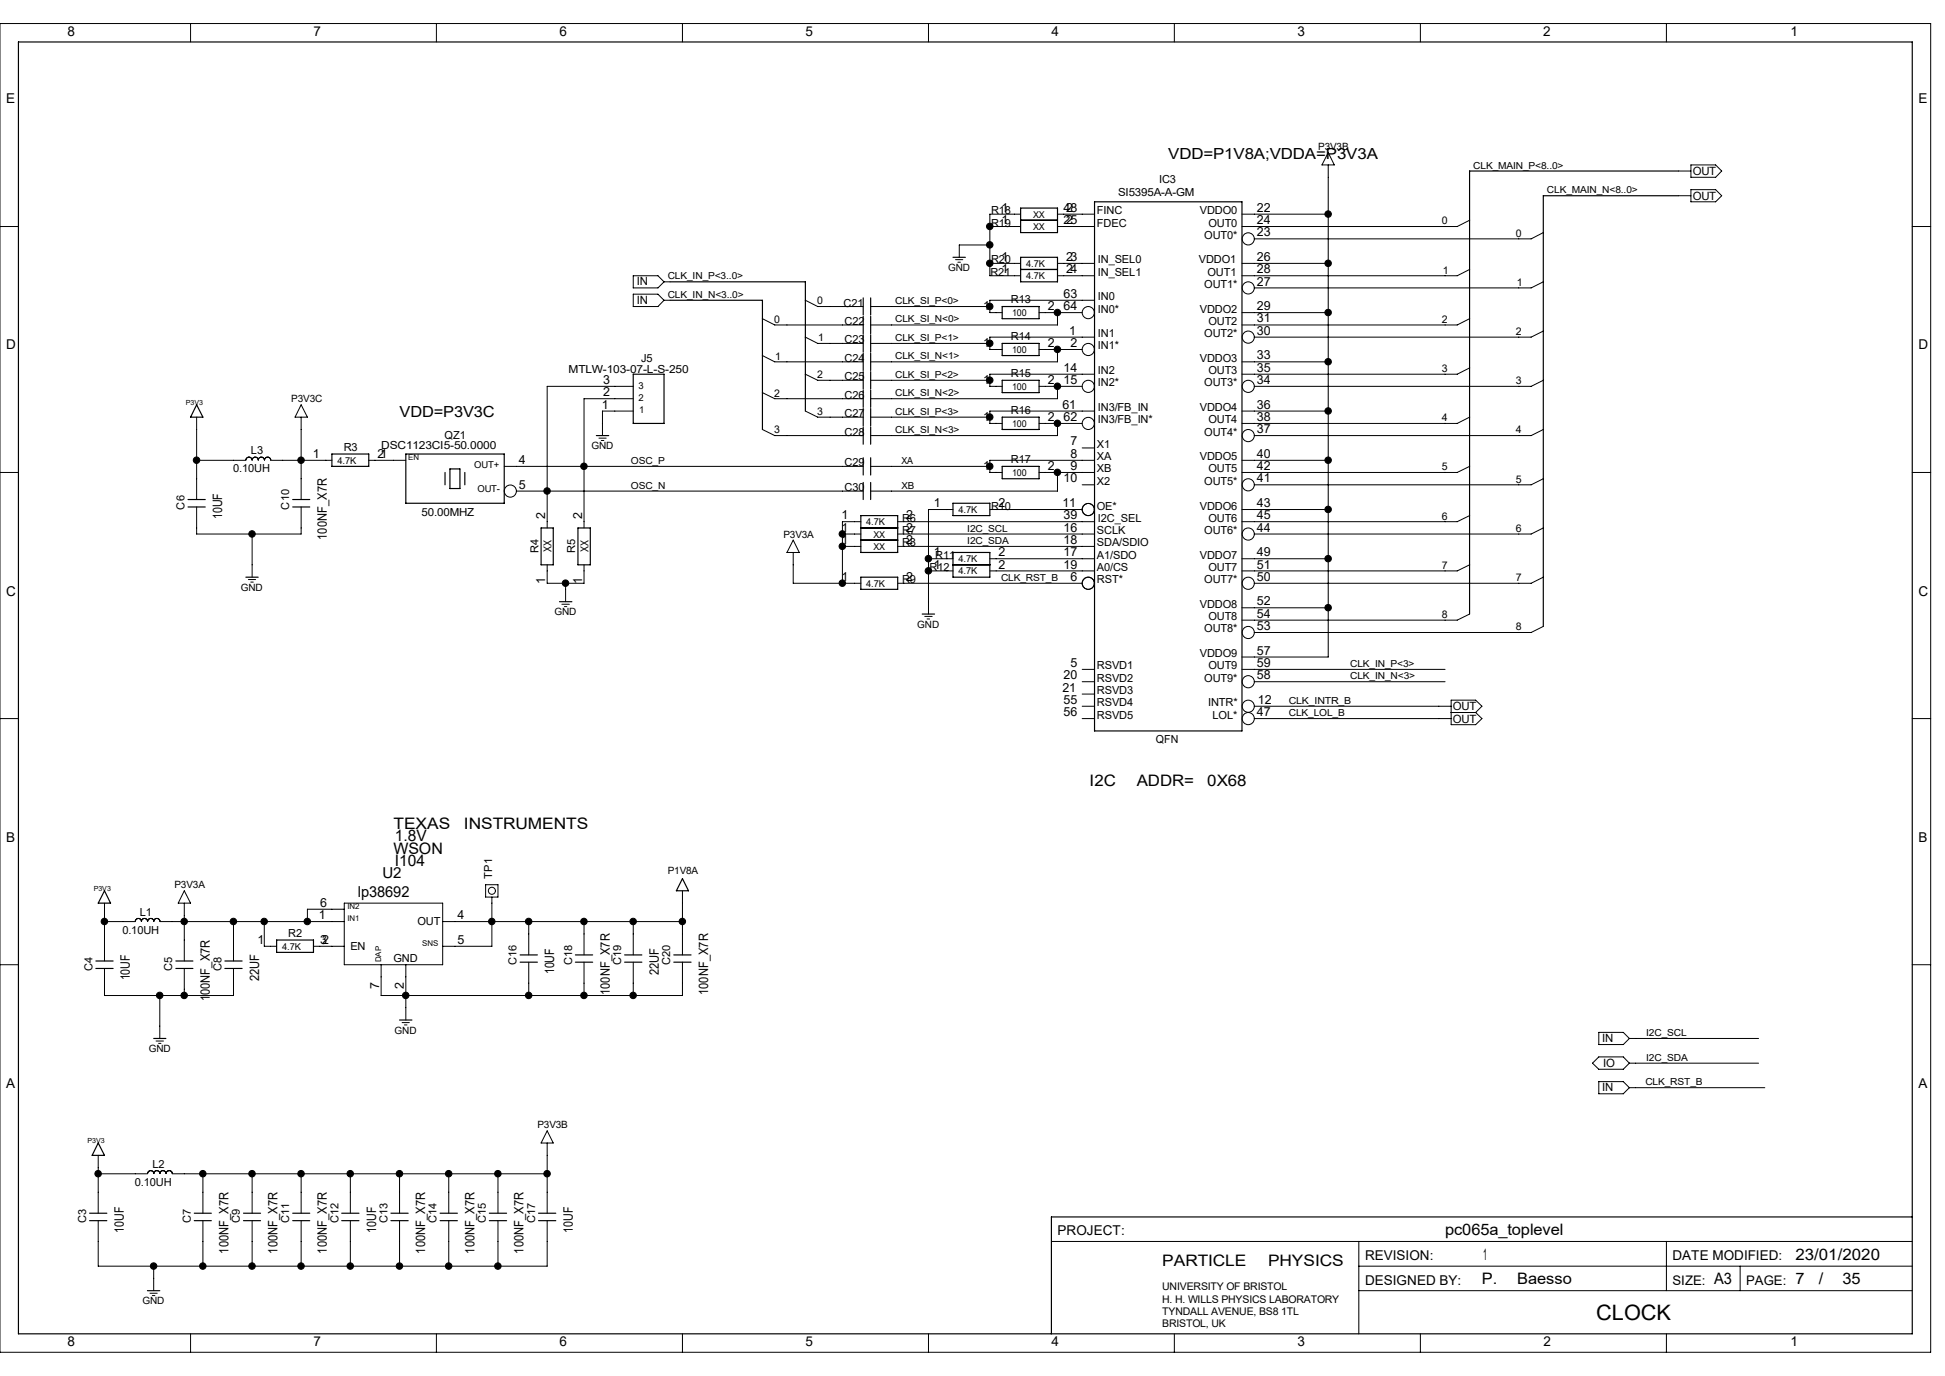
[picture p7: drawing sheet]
<svg xmlns="http://www.w3.org/2000/svg" width="420mm" height="297mm" viewBox="0 0 420 297" stroke-linecap="round" stroke-linejoin="round" font-family="sans-serif">
<g fill="none" stroke="#000" stroke-width=".22">
<path d="M0 5.1h416.9v286.8h-416.9zM41.1 5.1v4M94.2 5.1v4M147.4 5.1v4M200.5 5.1v4M253.6 5.1v4M306.7 5.1v4M359.8 5.1v4M286.8 35.6v106.2h-18.6M286.8 32.9l1.3 2.7h-2.6zM362.5 36.9h2.6M365.1 35.6h5.4l1.3 1.3-1.3 1.4h-5.4z"/>
<path d="M0 48.9h4M136.7 59.5h5.4l1.3 1.3-1.3 1.3h-5.4zM206.3 56h1.6M206.8 56.6h.6M213.7 48.9h6.7M213.7 56.9h6.7M213.7 52.9h-6.6v2.6M220.4 46.2h-6.7v13.3h6.7M228.3 46.2h8M228.3 48.9h8M228.3 59.5h8M228.3 56.9h8"/>
<path d="M268.2 46.2h18.6M268.2 56.9h18.6M317.3 47.5l-2.6 1.4h-46.5M317.3 58.2l-2.6 1.3h-46.5M333.2 50.2l-2.6 1.4h-59.8M362.5 42.2h2.6M365.1 40.9h5.4l1.3 1.3-1.3 1.4h-5.4zM412.9 48.9h4M136.7 63.5h5.4l1.3 1.3-1.3 1.4h-5.4zM143.4 64.8h1.3M143.4 60.8h1.3M164.6 76.8l2.7 1.3h19.1"/>
<path d="M164.6 68.8l2.7 1.3h19.1M173.9 64.8l2.7 1.4h9.8M173.9 72.8l2.7 1.3h9.8M188 66.2h25.7M188 74.1h25.7M224.4 67.5h9.3M224.4 75.4h9.3M228.3 75.4v2.7h-40.3M228.3 67.5v2.6h-40.3M236.3 64.8h-22.6v2.7h2.7M236.3 72.8h-22.6v2.6h2.7M268.2 78.1h18.6"/>
<path d="M268.2 67.5h18.6M317.3 79.4l-2.6 1.4h-46.5M317.3 68.8l-2.6 1.3h-46.5M333.2 71.5l-2.6 1.3h-59.8M333.2 60.8l-2.6 1.3h-59.8M42.5 99.4h10.6M42.5 90v17.8M53.1 99.1h.1M53.2 98.9v.1M53.3 98.9l-.2 .4M53.4 98.8h-.1M53.5 98.8h-.2"/>
<path d="M53.5 98.8l.4-.1 .2 .1M53.5 98.7h.1M54.1 98.8h.1M54.3 98.9h.1M54.3 99l.1 .3M54.3 98.9v.1M54.4 99v.1M54.4 99.1v.1M54.5 99.1h.1M54.6 98.9v.1M54.6 98.9l-.2 .3M54.8 98.8h-.1"/>
<path d="M54.9 98.7h.1M55.3 98.7h.1M55.4 98.8l-.5-.1-.2 .1M55.4 98.8h.1M55.5 98.8h.1M55.6 98.9l.2 .3M55.7 98.9v.1M55.8 99.1v.2M55.8 99.1v.1M55.9 98.9v.1M55.9 98.9l-.1 .4M56 98.8l.3-.1 .5 .1"/>
<path d="M56.1 98.8h-.1M56.2 98.7h.1M56.7 98.8h.2M56.9 98.9h.1M57 99l.1 .2M57 98.9v.2M57.1 99.2v.1M57.2 99.1l-.1 .1M57.2 99l-.1 .1M57.2 98.9v.1M57.3 98.9h-.1M57.4 98.8h-.1"/>
<path d="M57.4 98.8l.2-.1 .6 .1M57.4 98.8h.1M57.5 98.7h.1M58 98.7h.1M58.1 98.8h.2M58.3 98.9l.1 .1M58.3 98.9l.2 .4M58.4 99.1h.1M58.4 99.4h13.3M65 90v17.8M65 87.4l1.4 2.6h-2.7zM79.6 99.4h8"/>
<path d="M129.3 94.6h1.6M129.8 95.1h.6M136.7 88.7h-6.6v5.3M136.7 86.1h-10.6v27.9M136.7 83.4h-18.5v30.6M164.6 84.8l2.7 1.3h19.1M164.6 92.7l2.7 1.3h19.1M173.9 80.8l2.7 1.3h9.8M173.9 88.7l2.7 1.3h9.8M188 82.1h25.7M188 90h25.7M224.4 91.4h9.3"/>
<path d="M224.4 83.4h9.3M228.3 83.4v2.7h-40.3M228.3 91.4v2.6h-40.3M233.7 96.7h2.6M236.3 99.4h-22.6v2.6h2.7M236.3 88.7h-22.6v2.7h2.7M236.3 80.8h-22.6v2.6h2.7M268.2 99.4h18.6M268.2 88.7h18.6M317.3 90l-2.6 1.4h-46.5M333.2 92.7l-2.6 1.3h-59.8M333.2 82.1l-2.6 1.3h-59.8"/>
<path d="M0 102h4M42.5 109.4v5.9h22.5v-5.9M54.4 115.3v9.3M108.9 100.7h77.5M111.5 106h74.9M171.3 116.6l1.3 2.7h-2.7zM171.3 119.3v6.6h14.6M181.9 117.9h4M181.9 115.3h4M185.9 112.6h-4v13.3M188 100.7h25.7M193.8 117.9h42.5"/>
<path d="M193.8 112.6h42.5M193.8 115.3h42.5M205.8 110h-5.3v22.5M213.7 110h20M224.4 102h11.9M228.3 102v4h-40.3M233.7 104.6h2.6M268.2 110h18.6M317.3 111.3l-2.6 1.3h-46.5M317.3 100.7l-2.6 1.3h-46.5M333.2 114l-2.6 1.3h-59.8M333.2 103.3l-2.6 1.3h-59.8"/>
<path d="M412.9 102h4M53.6 125.1h1.6M54.1 125.6h.6M118.2 121.9v4h7.9v-4M121.3 130.4h1.6M121.9 130.9h.5M122.1 125.9v4M193.8 125.9h39.9M199.7 133.1h1.6M200.2 133.6h.5M200.5 123.2h5.3M200.5 120.6h5.3"/>
<path d="M213.7 123.2h22.6M213.7 120.6h22.6M268.2 120.6h18.6M268.2 131.2h18.6M317.3 121.9l-2.6 1.3h-46.5M317.3 132.5l-2.6 1.4h-46.5M333.2 124.6l-2.6 1.3h-59.8M333.2 135.2l-2.6 1.3h-59.8M0 155.1h4M233.7 144.5h2.6M233.7 147.2h2.6M233.7 155.1h2.6"/>
<path d="M233.7 152.4h2.6M233.7 149.8h2.6M268.2 144.5h43.8M270.8 147.2h41.2M270.8 155.1h42.6M270.8 152.4h42.6M313.4 151.1h5.2l1.4 1.3-1.4 1.4 1.4 1.3-1.4 1.3h-5.2zM313.4 153.8h5.2M412.9 155.1h4M22.6 198.9h6.6M22.6 194.9v12.5M29.3 198.6l-.1 .3"/>
<path d="M29.3 198.5v.1M29.4 198.5l-.1 .1M29.4 198.4l.3-.2 .7 .2M29.5 198.4h.1M30.1 198.3h.1M30.3 198.4h.1M30.4 198.5l.1 .1M30.4 198.5h.1M30.5 198.6l.1 .2M30.5 198.6v.3M30.6 198.7l-.1 .1M30.6 198.6h.1"/>
<path d="M30.9 198.3h.1M31.4 198.3h.1M31.8 198.6l-.4-.4h-.4l-.4 .3v.4M31.8 198.6l.1 .2 .1-.2M31.8 198.6h.1M31.8 198.7l.1 .2M32 198.6h.1M32 198.5h.1M32.1 198.4h.1M32.8 198.3h.1M32.9 198.3l-.5-.1-.4 .4M32.9 198.3h.1"/>
<path d="M32.9 198.3l.2 .3M32.9 198.4h.1M33.1 198.5h.1M33.1 198.6l.1 .2M33.1 198.6h.1M33.2 198.7v.2M33.2 198.7v.1M33.3 198.6l-.1 .3M33.4 198.5l-.2 .2M33.4 198.4h.1M33.5 198.3h.1M33.6 198.3l-.1 .1"/>
<path d="M33.6 198.3h.1M33.7 198.3l.3-.1 .3 .2M34.1 198.3h.1M34.2 198.4h.1M34.4 198.5l.1 .1M34.5 198.6v.3M34.5 198.7h.1M34.5 198.9h39.8M39.8 192.3l1.3 2.6h-2.6zM39.8 194.9v12.5M50.4 198.9v8.5M57.1 198.9v5.4h2.6"/>
<path d="M74.3 194.9h21.3v13.3h-21.3zM74.3 196.3h-7.9v2.6M95.6 198.9h51.8M104.9 191h2.6v2.6h-2.6zM106.2 193.6v10.7h-10.6M114.2 198.9v7.2M126.1 198.9v7.2M136.7 198.9v7.2M147.4 192.3v13.8M0 208.2h4M22.6 209v5.9h27.8v-5.9M34.5 214.9v9.3"/>
<path d="M39.8 209v5.9M67.7 204.3h6.6M87.6 208.2v12M114.2 207.7v7.2M126.1 207.7v7.2M136.7 207.7v7.2M147.4 207.7v7.2h-65.1v-6.7M412.9 208.2h4M33.7 224.7h1.6M34.2 225.2h.6M86.8 220.7h1.6M87.3 221.2h.6"/>
<path d="M343.9 229.5l1.3-1.4h5.3l1.3 1.4-1.3 1.3h-5.3zM345.2 222.8h5.3l1.3 1.4-1.3 1.3h-5.3zM345.2 233.5h5.3l1.3 1.3-1.3 1.3h-5.3zM351.8 229.5h27.9M351.8 224.2h27.9M351.8 234.8h29.3M21.2 249.4v12.5M31.9 253.2v.1l-10.7 .1M31.9 253.1v.1M32 252.9v.1M32 252.9l-.1 .2M32.1 252.8h.1"/>
<path d="M32.3 252.7v.1M32.8 252.7l.1 .1M32.9 252.8l-.5-.1-.3 .2M32.9 252.8l.1 .1M32.9 252.8h.1M33.1 252.9l.1 .3M33.1 252.9v.1M33.2 253.1v.2M33.3 253l-.1 .3M33.3 252.9v.1M33.3 253l-.1 .2M33.4 252.9h-.1"/>
<path d="M33.4 252.8h.1M33.4 252.8v.1M33.6 252.7l-.1 .1M33.7 252.7l-.2 .1M33.7 252.7l.5 .1M34.1 252.7l.2 .2M34.2 252.8h.1M34.4 252.9l.1 .1M34.4 252.9l.1 .3M34.5 253.1v.2M34.5 253.2h.1M34.6 253l-.1 .1"/>
<path d="M34.6 252.9v.2M34.7 252.9h-.1M34.8 252.8h.7M34.9 252.7l-.2 .2M35.4 252.7l.2 .2M35.7 252.9h.1M35.7 253l.1 .2M35.7 252.9v.1M35.8 253.1l.1 .1M35.9 253.2v.1M35.9 253.2h.1M35.9 253.1v.1"/>
<path d="M35.9 253v.1M36 253l-.1 .1M36 252.9v.1M36 252.9h.1M36.2 252.8h.6M36.3 252.7l-.2 .2M36.7 252.7l.3 .2M36.9 252.8h.1M37 252.9l.2 .3M37.1 252.9v.1M37.2 253.1v.2l81 .1M43.8 253.4v8.5"/>
<path d="M54.4 253.4v8.5M65 253.4v8.5M75.6 253.4v8.5M86.3 253.4v8.5M96.9 253.4v8.5M107.5 253.4v8.5M118.2 246.7v15.2M118.2 244.1l1.3 2.6h-2.7zM21.2 263.5v9.8h97v-9.8M32.4 279.1h1.6M32.9 279.7h.5M33.2 273.3v5.3"/>
<path d="M43.8 263.5v9.8M54.4 263.5v9.8M65 263.5v9.8M75.6 263.5v9.8M86.3 263.5v9.8M96.9 263.5v9.8M107.5 263.5v9.8M227 268h185.9M293.4 273.3h119.5M293.4 268v19.9M293.4 278.6h119.5M359.8 268v10.6"/>
<path d="M375.8 273.3v5.3M41.1 287.9v4M94.2 287.9v4M147.4 287.9v4M200.5 287.9v4M253.6 287.9v4M306.7 287.9v4M359.8 287.9v4"/>
<circle cx="269.5" cy="51.6" r="1.31"/>
<circle cx="235" cy="67.5" r="1.31"/>
<circle cx="235" cy="75.4" r="1.31"/>
<circle cx="269.5" cy="62.1" r="1.31"/>
<circle cx="269.5" cy="72.8" r="1.31"/>
<circle cx="235" cy="91.4" r="1.31"/>
<circle cx="235" cy="83.4" r="1.31"/>
<circle cx="269.5" cy="94" r="1.31"/>
<circle cx="269.5" cy="83.4" r="1.31"/>
<circle cx="110.2" cy="106" r="1.31"/>
<circle cx="235" cy="110" r="1.31"/>
<circle cx="269.5" cy="104.6" r="1.31"/>
<circle cx="269.5" cy="115.3" r="1.31"/>
<circle cx="235" cy="125.9" r="1.31"/>
<circle cx="269.5" cy="136.5" r="1.31"/>
<circle cx="269.5" cy="125.9" r="1.31"/>
<circle cx="269.5" cy="147.2" r="1.31"/>
<circle cx="269.5" cy="155.1" r="1.31"/>
<circle cx="269.5" cy="152.4" r="1.31"/>
<circle cx="106.2" cy="192.3" r=".76"/>
</g>
<g fill="none" stroke="#000" stroke-width=".25">
<path d="M4 9.1h408.9v278.8h-408.9zM362.5 36.9h-45.2v95.6M205.8 55.5h2.6M220.4 58.2h7.9M220.4 44.9h7.9v5.3h-7.9zM220.4 55.5h7.9v5.3h-7.9zM220.4 47.5h7.9M236.3 43.6h31.9v114.2h-31.9zM362.5 42.2h-29.3v93M144.7 60.8h29.2v27.9M144.7 64.8h19.9v27.9M186.4 64.3v3.7"/>
<path d="M186.4 68.3v3.7M186.4 72.3v3.7M186.4 76.2v3.8M188 64.3v3.7M188 68.3v3.7M188 72.3v3.7M188 76.2v3.8M216.4 66.2h8v2.6h-8zM216.4 74.1h8v2.7h-8zM42.5 87.4l1.3 2.6h-2.7zM71.7 98h7.9v2.7h-7.9zM87.6 98h21.3v10.6h-21.3z"/>
<path d="M128.8 94h2.6M136.7 80.8h6.7v10.6h-6.7zM186.4 80.2v3.7M186.4 84.2v3.7M186.4 88.2v3.7M186.4 92.2v3.7M186.4 98.8v3.7M188 80.2v3.7M188 84.2v3.7M188 88.2v3.7M188 92.2v3.7M188 98.8v3.7"/>
<path d="M216.4 82.1h8v2.7h-8zM216.4 90h8v2.7h-8zM40.6 109.4h3.7M40.6 107.8h3.7M63.2 109.4h3.7M63.2 107.8h3.7M96.1 102v2.6M97.2 101.2h2.1v4.3h-2.1zM100.4 102v2.6M116.8 114h2.7v7.9h-2.7zM124.8 114h2.7v7.9h-2.7zM185.9 114h7.9"/>
<path d="M185.9 111.3h7.9v8h-7.9zM185.9 116.6h7.9M186.4 104.1v3.7M188 104.1v3.7M205.8 108.6h7.9v2.7h-7.9zM205.8 119.3h7.9v5.3h-7.9zM216.4 100.7h8v2.6h-8zM53.1 124.6h2.7M120.8 129.9h2.7M185.9 124.6h7.9v2.6h-7.9zM199.1 132.5h2.7M205.8 121.9h7.9"/>
<path d="M22.6 192.3l1.3 2.6h-2.7zM147.4 189.7l1.3 2.6h-2.7zM20.7 209h3.7M20.7 207.4h3.7M38 209h3.7M38 207.4h3.7M48.6 209h3.7M48.6 207.4h3.7M59.7 202.9h8v2.7h-8zM112.3 207.7h3.7M112.3 206.1h3.7M124.2 207.7h3.8"/>
<path d="M124.2 206.1h3.8M134.9 207.7h3.7M134.9 206.1h3.7M145.5 207.7h3.7M145.5 206.1h3.7M33.2 224.2h2.6M86.3 220.2h2.6M21.2 246.7l1.4 2.7h-2.7zM19.3 263.5h3.8M19.3 261.9h3.8M31.8 278.6h2.7M42 263.5h3.6"/>
<path d="M42 261.9h3.6M52.6 263.5h3.7M52.6 261.9h3.7M63.2 263.5h3.7M63.2 261.9h3.7M73.8 263.5h3.7M73.8 261.9h3.7M84.4 263.5h3.7M84.4 261.9h3.7M95 263.5h3.8M95 261.9h3.8M105.7 263.5h3.7"/>
<path d="M105.7 261.9h3.7M116.3 263.5h3.7M116.3 261.9h3.7M412.9 262.7h-185.9v25.2"/>
</g>
<g fill="#000" stroke="#000" stroke-width=".22">
<circle cx="213.7" cy="48.9" r=".7"/>
<circle cx="213.7" cy="52.9" r=".7"/>
<circle cx="213.7" cy="56.8" r=".7"/>
<circle cx="286.8" cy="56.8" r=".7"/>
<circle cx="286.8" cy="46.2" r=".7"/>
<circle cx="213.7" cy="66.1" r=".7"/>
<circle cx="213.7" cy="74.1" r=".7"/>
<circle cx="228.3" cy="75.4" r=".7"/>
<circle cx="228.3" cy="67.5" r=".7"/>
<circle cx="286.8" cy="67.5" r=".7"/>
<circle cx="286.8" cy="78.1" r=".7"/>
<circle cx="42.4" cy="99.3" r=".7"/>
<circle cx="65" cy="99.3" r=".7"/>
<circle cx="213.7" cy="82.1" r=".7"/>
<circle cx="213.7" cy="90" r=".7"/>
<circle cx="228.3" cy="83.4" r=".7"/>
<circle cx="228.3" cy="91.4" r=".7"/>
<circle cx="286.8" cy="88.7" r=".7"/>
<circle cx="286.8" cy="99.3" r=".7"/>
<circle cx="54.4" cy="115.3" r=".7"/>
<circle cx="118.1" cy="106" r=".7"/>
<circle cx="126.1" cy="100.6" r=".7"/>
<circle cx="181.9" cy="115.3" r=".7"/>
<circle cx="181.9" cy="117.9" r=".7"/>
<circle cx="213.7" cy="100.6" r=".7"/>
<circle cx="228.3" cy="102" r=".7"/>
<circle cx="286.8" cy="110" r=".7"/>
<circle cx="122.1" cy="125.9" r=".7"/>
<circle cx="181.9" cy="125.9" r=".7"/>
<circle cx="200.5" cy="120.6" r=".7"/>
<circle cx="200.5" cy="123.2" r=".7"/>
<circle cx="286.8" cy="120.6" r=".7"/>
<circle cx="286.8" cy="131.2" r=".7"/>
<circle cx="22.5" cy="198.9" r=".7"/>
<circle cx="39.8" cy="198.9" r=".7"/>
<circle cx="50.4" cy="198.9" r=".7"/>
<circle cx="57" cy="198.9" r=".7"/>
<circle cx="66.4" cy="198.9" r=".7"/>
<circle cx="106.2" cy="198.9" r=".7"/>
<circle cx="114.2" cy="198.9" r=".7"/>
<circle cx="126.1" cy="198.9" r=".7"/>
<circle cx="136.7" cy="198.9" r=".7"/>
<circle cx="147.3" cy="198.9" r=".7"/>
<circle cx="34.5" cy="214.9" r=".7"/>
<circle cx="39.8" cy="214.9" r=".7"/>
<circle cx="87.6" cy="214.9" r=".7"/>
<circle cx="114.2" cy="214.9" r=".7"/>
<circle cx="126.1" cy="214.9" r=".7"/>
<circle cx="136.7" cy="214.9" r=".7"/>
<circle cx="21.2" cy="253.3" r=".7"/>
<circle cx="43.8" cy="253.3" r=".7"/>
<circle cx="54.4" cy="253.3" r=".7"/>
<circle cx="65" cy="253.3" r=".7"/>
<circle cx="75.6" cy="253.3" r=".7"/>
<circle cx="86.3" cy="253.3" r=".7"/>
<circle cx="96.9" cy="253.3" r=".7"/>
<circle cx="107.5" cy="253.3" r=".7"/>
<circle cx="118.1" cy="253.3" r=".7"/>
<circle cx="33.2" cy="273.3" r=".7"/>
<circle cx="43.8" cy="273.3" r=".7"/>
<circle cx="54.4" cy="273.3" r=".7"/>
<circle cx="65" cy="273.3" r=".7"/>
<circle cx="75.6" cy="273.3" r=".7"/>
<circle cx="86.3" cy="273.3" r=".7"/>
<circle cx="96.9" cy="273.3" r=".7"/>
<circle cx="107.5" cy="273.3" r=".7"/>
</g>
<text font-size="4.6" x="344.7" y="284.9">CLOCK</text>
<g font-size="3.4">
<text x="235.3" y="169.7">I2C</text>
<text x="245.5" y="169.7">ADDR=</text>
<text x="260.7" y="169.7">0X68</text>
<text x="85" y="179">TEXAS</text>
<text x="100.2" y="179">INSTRUMENTS</text>
<text x="85" y="184.3">WSON</text>
<text x="85.3" y="181.6">1.8V</text>
<text x="85.3" y="186.9">I104</text>
<text x="312" y="266.6">pc065a_toplevel</text>
<text x="251" y="273.3">PARTICLE</text>
<text x="273.8" y="273.3">PHYSICS</text>
<text x="320.3" y="271.9">1</text>
<text x="387.7" y="271.9">23/01/2020</text>
<text x="320" y="277.2">P.</text>
<text x="327.6" y="277.2">Baesso</text>
<text x="370.1" y="277.2">A3</text>
<text x="387.7" y="277.2">7</text>
<text x="392.8" y="277.2">/</text>
<text x="397.8" y="277.2">35</text>
</g>
<g font-size="3.3">
<text x="252.3" y="34.3">VDD=P1V8A;VDDA=P3V3A</text>
<text x="86.3" y="90">VDD=P3V3C</text>
<text x="82.6" y="189.6">U2</text>
<text x="77.3" y="193.6">lp38692</text>
</g>
<g font-size="2.9">
<text x="14.6" y="7.7">8</text>
<text x="67.7" y="7.7">7</text>
<text x="120.8" y="7.7">6</text>
<text x="173.9" y="7.7">5</text>
<text x="227" y="7.7">4</text>
<text x="280.2" y="7.7">3</text>
<text x="333.2" y="7.7">2</text>
<text x="386.6" y="7.7">1</text>
<text x="1.3" y="22.3">E</text>
<text x="414.3" y="22.3">E</text>
<text x="1.3" y="75.4">D</text>
<text x="414.3" y="75.4">D</text>
<text x="1.3" y="128.6">C</text>
<text x="414.3" y="128.6">C</text>
<text x="1.3" y="181.7">B</text>
<text x="414.3" y="181.7">B</text>
<text x="1.3" y="234.8">A</text>
<text x="414.3" y="234.8">A</text>
<text x="228.3" y="266.7">PROJECT:</text>
<text x="294.8" y="271.9">REVISION:</text>
<text x="361.1" y="271.9">DATE MODIFIED:</text>
<text x="294.8" y="277.3">DESIGNED BY:</text>
<text x="14.6" y="290.5">8</text>
<text x="67.7" y="290.5">7</text>
<text x="120.8" y="290.5">6</text>
<text x="173.9" y="290.5">5</text>
<text x="227" y="290.5">4</text>
<text x="280.2" y="290.5">3</text>
<text x="333.3" y="290.5">2</text>
<text x="386.6" y="290.5">1</text>
</g>
<g font-size="2.8">
<text x="48" y="112.1" transform="rotate(-90 48 112.1)">10UF</text>
<text x="70.6" y="116.5" transform="rotate(-90 70.6 116.5)">100NF_X7R</text>
<text x="28.1" y="211.6" transform="rotate(-90 28.1 211.6)">10UF</text>
<text x="56" y="211.8" transform="rotate(-90 56 211.8)">22UF</text>
<text x="119.7" y="210.3" transform="rotate(-90 119.7 210.3)">10UF</text>
<text x="131.7" y="214.8" transform="rotate(-90 131.7 214.8)">100NF_X7R</text>
<text x="142.3" y="210.5" transform="rotate(-90 142.3 210.5)">22UF</text>
<text x="152.9" y="214.8" transform="rotate(-90 152.9 214.8)">100NF_X7R</text>
<text x="45.3" y="216.2" transform="rotate(-90 45.3 216.2)">100NF_X7R</text>
<text x="26.8" y="266.1" transform="rotate(-90 26.8 266.1)">10UF</text>
<text x="81.2" y="266.1" transform="rotate(-90 81.2 266.1)">10UF</text>
<text x="123.7" y="266.1" transform="rotate(-90 123.7 266.1)">10UF</text>
<text x="49.3" y="270.6" transform="rotate(-90 49.3 270.6)">100NF_X7R</text>
<text x="59.9" y="270.6" transform="rotate(-90 59.9 270.6)">100NF_X7R</text>
<text x="70.6" y="270.6" transform="rotate(-90 70.6 270.6)">100NF_X7R</text>
<text x="91.8" y="270.6" transform="rotate(-90 91.8 270.6)">100NF_X7R</text>
<text x="102.4" y="270.6" transform="rotate(-90 102.4 270.6)">100NF_X7R</text>
<text x="113.1" y="270.6" transform="rotate(-90 113.1 270.6)">100NF_X7R</text>
<text x="361.1" y="277.3">SIZE:</text>
<text x="377.1" y="277.3">PAGE:</text>
</g>
<g font-size="2.7">
<text x="216.3" y="45.7">1</text>
<text x="229.7" y="45.7">48</text>
<text x="230.2" y="45.7">2</text>
<text x="271.4" y="45.7">22</text>
<text x="216.3" y="48.3">1</text>
<text x="229.7" y="48.3">25</text>
<text x="230.2" y="48.3">2</text>
<text x="271.4" y="48.3">24</text>
<text x="271.4" y="51">23</text>
<text x="216.3" y="59">1</text>
<text x="216.3" y="56.3">1</text>
<text x="230.2" y="59">24</text>
<text x="230.2" y="56.3">23</text>
<text x="271.4" y="56.3">26</text>
<text x="271.4" y="59">28</text>
<text x="229.7" y="64.3">63</text>
<text x="271.4" y="61.6">27</text>
<text x="212.3" y="66.9">1</text>
<text x="226.2" y="66.9">2</text>
<text x="229.7" y="66.9">64</text>
<text x="271.4" y="66.9">29</text>
<text x="271.4" y="69.6">31</text>
<text x="212.3" y="74.9">1</text>
<text x="226.2" y="74.9">2</text>
<text x="230.9" y="72.3">1</text>
<text x="231.1" y="74.9">2</text>
<text x="271.4" y="72.3">30</text>
<text x="271.4" y="77.6">33</text>
<text x="130.2" y="82.9">3</text>
<text x="212.3" y="82.9">1</text>
<text x="226.2" y="82.9">2</text>
<text x="229.7" y="80.2">14</text>
<text x="229.7" y="82.9">15</text>
<text x="271.4" y="80.2">35</text>
<text x="271.4" y="82.9">34</text>
<text x="130" y="88.2">1</text>
<text x="130.2" y="85.5">2</text>
<text x="229.4" y="88.2">61</text>
<text x="271.4" y="88.2">36</text>
<text x="212.3" y="90.8">1</text>
<text x="226.2" y="90.8">2</text>
<text x="229.7" y="90.8">62</text>
<text x="271.4" y="93.5">37</text>
<text x="271.4" y="90.8">38</text>
<text x="67.6" y="98.8">1</text>
<text x="81.5" y="98.8">21</text>
<text x="112.1" y="100.2">4</text>
<text x="212.3" y="101.5">1</text>
<text x="226.2" y="101.5">2</text>
<text x="231.1" y="98.8">8</text>
<text x="231.1" y="96.1">7</text>
<text x="231.1" y="101.5">9</text>
<text x="271.4" y="101.5">42</text>
<text x="271.4" y="98.8">40</text>
<text x="112.1" y="105.5">5</text>
<text x="229.7" y="104.1">10</text>
<text x="271.4" y="104.1">41</text>
<text x="117.7" y="112.1" transform="rotate(-90 117.7 112.1)">2</text>
<text x="125.7" y="112.1" transform="rotate(-90 125.7 112.1)">2</text>
<text x="181.7" y="112.1">1</text>
<text x="195.7" y="112.1">2</text>
<text x="201.7" y="109.4">1</text>
<text x="215.6" y="109.4">2</text>
<text x="229.4" y="109.4">11</text>
<text x="229.7" y="112.1">39</text>
<text x="271.4" y="109.4">43</text>
<text x="271.4" y="112.1">45</text>
<text x="181.7" y="117.4">1</text>
<text x="181.7" y="114.8">1</text>
<text x="195.7" y="117.4">2</text>
<text x="195.7" y="114.8">2</text>
<text x="229.7" y="114.8">16</text>
<text x="229.7" y="117.4">18</text>
<text x="271.4" y="114.8">44</text>
<text x="181.7" y="125.3">1</text>
<text x="195.7" y="125.3">2</text>
<text x="201.7" y="122.7">1</text>
<text x="201.7" y="120.1">1</text>
<text x="215.6" y="122.7">2</text>
<text x="215.6" y="120.1">2</text>
<text x="229.7" y="120.1">17</text>
<text x="229.7" y="122.7">19</text>
<text x="231.1" y="125.3">6</text>
<text x="271.4" y="122.7">51</text>
<text x="271.4" y="120.1">49</text>
<text x="271.4" y="125.3">50</text>
<text x="117.7" y="126.1" transform="rotate(-90 117.7 126.1)">1</text>
<text x="125.7" y="126.1" transform="rotate(-90 125.7 126.1)">1</text>
<text x="271.4" y="130.7">52</text>
<text x="271.4" y="136">53</text>
<text x="271.4" y="133.4">54</text>
<text x="231.1" y="144">5</text>
<text x="271.4" y="144">59</text>
<text x="271.4" y="141.3">57</text>
<text x="229.4" y="149.3">21</text>
<text x="229.7" y="146.6">20</text>
<text x="271.4" y="146.6">58</text>
<text x="229.7" y="151.9">55</text>
<text x="229.7" y="154.6">56</text>
<text x="271.4" y="154.6">47</text>
<text x="271.6" y="151.9">12</text>
<text x="69.1" y="195.7">6</text>
<text x="55.6" y="203.7">1</text>
<text x="68.9" y="198.4">1</text>
<text x="69.1" y="203.7">32</text>
<text x="98.8" y="203.7">5</text>
<text x="98.8" y="198.4">4</text>
<text x="81.9" y="213.4" transform="rotate(-90 81.9 213.4)">7</text>
<text x="87.2" y="213.4" transform="rotate(-90 87.2 213.4)">2</text>
</g>
<g font-size="2.5">
<text x="365.5" y="37.8">OUT</text>
<text x="365.5" y="43.1">OUT</text>
<text x="137.5" y="65.6">IN</text>
<text x="137.5" y="61.6">IN</text>
<text x="313.7" y="156">OUT</text>
<text x="313.7" y="153.3">OUT</text>
<text x="346" y="224.9">IN</text>
<text x="346.2" y="230.2">IO</text>
<text x="346" y="235.5">IN</text>
</g>
<g font-size="2.4">
<text x="250.3" y="39.6">IC3</text>
<text x="214" y="46.2">R18</text>
<text x="236.9" y="46.2">FINC</text>
<text x="241.4" y="42.2">SI5395A-A-GM</text>
<text x="259.1" y="46.2">VDDO0</text>
<text x="214" y="48.9">R19</text>
<text x="236.9" y="48.9">FDEC</text>
<text x="260.1" y="51.6">OUT0*</text>
<text x="260.9" y="48.9">OUT0</text>
<text x="213.9" y="59.5">R21</text>
<text x="214" y="56.9">R20</text>
<text x="237.1" y="59.5">IN_SEL1</text>
<text x="237.1" y="56.9">IN_SEL0</text>
<text x="258.9" y="56.9">VDDO1</text>
<text x="260.7" y="59.5">OUT1</text>
<text x="218.3" y="65.5">R13</text>
<text x="237.1" y="64.8">IN0</text>
<text x="260.1" y="62.1">OUT1*</text>
<text x="182.2" y="66.2">C21</text>
<text x="182.4" y="70.1">C22</text>
<text x="237.1" y="67.5">IN0*</text>
<text x="259.1" y="67.5">VDDO2</text>
<text x="260.9" y="70.1">OUT2</text>
<text x="182.4" y="74.1">C23</text>
<text x="218.3" y="73.5">R14</text>
<text x="237.1" y="72.8">IN1</text>
<text x="237.1" y="75.4">IN1*</text>
<text x="260.1" y="72.8">OUT2*</text>
<text x="122.8" y="80.5">MTLW-103-07-L-S-250</text>
<text x="138.4" y="78.1">J5</text>
<text x="182.4" y="82.1">C25</text>
<text x="182.4" y="78.1">C24</text>
<text x="218.3" y="81.4">R15</text>
<text x="237.1" y="80.8">IN2</text>
<text x="237.1" y="83.4">IN2*</text>
<text x="259.1" y="78.1">VDDO3</text>
<text x="260.1" y="83.4">OUT3*</text>
<text x="260.9" y="80.8">OUT3</text>
<text x="182.4" y="86.1">C26</text>
<text x="218.3" y="89.4">R16</text>
<text x="237.1" y="88.7">IN3/FB_IN</text>
<text x="259.1" y="88.7">VDDO4</text>
<text x="96" y="94.7">QZ1</text>
<text x="182.4" y="94">C28</text>
<text x="182.4" y="90">C27</text>
<text x="237.1" y="91.4">IN3/FB_IN*</text>
<text x="260.1" y="94">OUT4*</text>
<text x="260.9" y="91.4">OUT4</text>
<text x="50.3" y="102">0.10UH</text>
<text x="54.2" y="98">L3</text>
<text x="74.2" y="97.4">R3</text>
<text x="82.3" y="97">DSC1123CI5-50.0000</text>
<text x="182.4" y="100.7">C29</text>
<text x="218.3" y="100">R17</text>
<text x="236.9" y="99.4">XA</text>
<text x="236.9" y="96.7">X1</text>
<text x="236.9" y="102">XB</text>
<text x="259.1" y="99.4">VDDO5</text>
<text x="260.9" y="102">OUT5</text>
<text x="182.4" y="106">C30</text>
<text x="236.9" y="104.6">X2</text>
<text x="260.1" y="104.6">OUT5*</text>
<text x="39.8" y="110" transform="rotate(-90 39.8 110)">C6</text>
<text x="62.4" y="110" transform="rotate(-90 62.4 110)">C10</text>
<text x="91" y="111.3">50.00MHZ</text>
<text x="194.8" y="112.6">R6</text>
<text x="214" y="110">R10</text>
<text x="236.9" y="110">OE*</text>
<text x="237.1" y="112.6">I2C_SEL</text>
<text x="259.1" y="110">VDDO6</text>
<text x="260.9" y="112.6">OUT6</text>
<text x="116.2" y="119.4" transform="rotate(-90 116.2 119.4)">R4</text>
<text x="119.1" y="119.2" transform="rotate(-90 119.1 119.2)">XX</text>
<text x="124.2" y="119.4" transform="rotate(-90 124.2 119.4)">R5</text>
<text x="127" y="119.2" transform="rotate(-90 127 119.2)">XX</text>
<text x="194.8" y="117.9">R8</text>
<text x="194.8" y="115.3">R7</text>
<text x="236.9" y="115.3">SCLK</text>
<text x="236.9" y="117.9">SDA/SDIO</text>
<text x="260.1" y="115.3">OUT6*</text>
<text x="194.8" y="125.9">R9</text>
<text x="200.7" y="123.2">R12</text>
<text x="201.9" y="120.6">R11</text>
<text x="236.9" y="125.9">RST*</text>
<text x="236.9" y="120.6">A1/SDO</text>
<text x="236.9" y="123.2">A0/CS</text>
<text x="259.1" y="120.6">VDDO7</text>
<text x="260.1" y="125.9">OUT7*</text>
<text x="260.9" y="123.2">OUT7</text>
<text x="259.1" y="131.2">VDDO8</text>
<text x="260.1" y="136.5">OUT8*</text>
<text x="260.9" y="133.9">OUT8</text>
<text x="259.1" y="141.8">VDDO9</text>
<text x="236.9" y="149.8">RSVD3</text>
<text x="236.9" y="144.5">RSVD1</text>
<text x="236.9" y="147.2">RSVD2</text>
<text x="260.1" y="147.2">OUT9*</text>
<text x="260.9" y="144.5">OUT9</text>
<text x="236.9" y="152.4">RSVD4</text>
<text x="236.9" y="155.1">RSVD5</text>
<text x="260.9" y="152.4">INTR*</text>
<text x="261.8" y="155.1">LOL*</text>
<text x="249.6" y="160.4">QFN</text>
<text x="106.3" y="189.7" transform="rotate(-90 106.3 189.7)">TP1</text>
<text x="30.2" y="197.6">L1</text>
<text x="26.4" y="201.6">0.10UH</text>
<text x="62.2" y="202.3">R2</text>
<text x="90.2" y="199.7">OUT</text>
<text x="19.9" y="209.5" transform="rotate(-90 19.9 209.5)">C4</text>
<text x="37.2" y="209.5" transform="rotate(-90 37.2 209.5)">C5</text>
<text x="47.8" y="209.5" transform="rotate(-90 47.8 209.5)">C8</text>
<text x="75.6" y="205">EN</text>
<text x="85" y="207.7">GND</text>
<text x="111.5" y="208.2" transform="rotate(-90 111.5 208.2)">C16</text>
<text x="123.5" y="208.2" transform="rotate(-90 123.5 208.2)">C18</text>
<text x="134.1" y="208.2" transform="rotate(-90 134.1 208.2)">C19</text>
<text x="144.7" y="208.2" transform="rotate(-90 144.7 208.2)">C20</text>
<text x="29.1" y="256">0.10UH</text>
<text x="32.9" y="252.1">L2</text>
<text x="18.6" y="264" transform="rotate(-90 18.6 264)">C3</text>
<text x="41.2" y="264" transform="rotate(-90 41.2 264)">C7</text>
<text x="51.8" y="264" transform="rotate(-90 51.8 264)">C9</text>
<text x="62.4" y="264" transform="rotate(-90 62.4 264)">C11</text>
<text x="73.1" y="264" transform="rotate(-90 73.1 264)">C12</text>
<text x="83.7" y="264" transform="rotate(-90 83.7 264)">C13</text>
<text x="94.3" y="264" transform="rotate(-90 94.3 264)">C14</text>
<text x="104.9" y="264" transform="rotate(-90 104.9 264)">C15</text>
<text x="115.5" y="264" transform="rotate(-90 115.5 264)">C17</text>
</g>
<g font-size="2.3">
<text x="311.4" y="48.4">0</text>
<text x="327.3" y="51.1">0</text>
<text x="311.6" y="59.1">1</text>
<text x="176.5" y="65.7">0</text>
<text x="327.5" y="61.7">1</text>
<text x="167.2" y="69.7">0</text>
<text x="311.4" y="69.7">2</text>
<text x="167.4" y="77.6">1</text>
<text x="176.7" y="73.7">1</text>
<text x="327.3" y="72.3">2</text>
<text x="176.5" y="81.6">2</text>
<text x="311.4" y="80.3">3</text>
<text x="327.3" y="82.9">3</text>
<text x="167.2" y="85.6">2</text>
<text x="176.5" y="89.6">3</text>
<text x="167.2" y="93.6">3</text>
<text x="311.4" y="90.9">4</text>
<text x="327.3" y="93.6">4</text>
<text x="311.4" y="101.5">5</text>
<text x="327.3" y="104.2">5</text>
<text x="311.4" y="112.1">6</text>
<text x="327.3" y="114.8">6</text>
<text x="311.4" y="122.8">7</text>
<text x="327.3" y="125.4">7</text>
<text x="311.4" y="133.4">8</text>
<text x="327.3" y="136.1">8</text>
<text x="251" y="278.6">UNIVERSITY OF BRISTOL</text>
<text x="251" y="281.2">H. H. WILLS PHYSICS LABORATORY</text>
<text x="251" y="283.9">TYNDALL AVENUE, BS8 1TL</text>
<text x="251" y="286.5">BRISTOL, UK</text>
</g>
<g font-size="2.2">
<text x="284.6" y="32.4">P3V3B</text>
<text x="204.7" y="58.5">GND</text>
<text x="62.9" y="86.9">P3V3C</text>
<text x="127.7" y="96.9">GND</text>
<text x="169.2" y="116.1">P3V3A</text>
<text x="52" y="127.5">GND</text>
<text x="119.8" y="132.8">GND</text>
<text x="198.1" y="135.5">GND</text>
<text x="37.7" y="191.8">P3V3A</text>
<text x="144.2" y="188.6">P1V8A</text>
<text x="32.1" y="227.1">GND</text>
<text x="85.2" y="223.1">GND</text>
<text x="116" y="243.5">P3V3B</text>
<text x="30.8" y="281.5">GND</text>
</g>
<g font-size="2.1">
<text x="318.1" y="36.4">CLK_MAIN_P&lt;8..0&gt;</text>
<text x="334" y="41.7">CLK_MAIN_N&lt;8..0&gt;</text>
<text x="144.2" y="64.3">CLK_IN_N&lt;3..0&gt;</text>
<text x="144.2" y="60.3">CLK_IN_P&lt;3..0&gt;</text>
<text x="193.3" y="65.6">CLK_SI_P&lt;0&gt;</text>
<text x="193.3" y="69.6">CLK_SI_N&lt;0&gt;</text>
<text x="193.3" y="73.6">CLK_SI_P&lt;1&gt;</text>
<text x="193.3" y="77.6">CLK_SI_N&lt;1&gt;</text>
<text x="193.3" y="81.5">CLK_SI_P&lt;2&gt;</text>
<text x="193.3" y="89.5">CLK_SI_P&lt;3&gt;</text>
<text x="193.3" y="85.5">CLK_SI_N&lt;2&gt;</text>
<text x="193.3" y="93.5">CLK_SI_N&lt;3&gt;</text>
<text x="136.2" y="100.2">OSC_P</text>
<text x="194.6" y="100.2">XA</text>
<text x="136.2" y="105.5">OSC_N</text>
<text x="194.6" y="105.5">XB</text>
<text x="208.9" y="117.4">I2C_SDA</text>
<text x="208.9" y="114.8">I2C_SCL</text>
<text x="216.2" y="125.3">CLK_RST_B</text>
<text x="291.5" y="144">CLK_IN_P&lt;3&gt;</text>
<text x="291.5" y="146.6">CLK_IN_N&lt;3&gt;</text>
<text x="278.3" y="154.6">CLK_LOL_B</text>
<text x="278.3" y="151.9">CLK_INTR_B</text>
<text x="355.5" y="223.6">I2C_SCL</text>
<text x="355.5" y="228.9">I2C_SDA</text>
<text x="355.3" y="234.2">CLK_RST_B</text>
</g>
<g font-size="2">
<text x="223.1" y="47">XX</text>
<text x="223.1" y="49.7">XX</text>
<text x="221.6" y="57.6">4.7K</text>
<text x="221.6" y="60.3">4.7K</text>
<text x="218.5" y="68.2">100</text>
<text x="218.5" y="76.2">100</text>
<text x="137.9" y="83.9">3</text>
<text x="137.9" y="86.6">2</text>
<text x="138" y="89.2">1</text>
<text x="218.5" y="84.2">100</text>
<text x="218.5" y="92.1">100</text>
<text x="72.9" y="100.1">4.7K</text>
<text x="102.4" y="101">OUT+</text>
<text x="103.1" y="106.2">OUT-</text>
<text x="218.5" y="102.7">100</text>
<text x="187" y="113.4">4.7K</text>
<text x="207" y="110.7">4.7K</text>
<text x="188.6" y="118.7">XX</text>
<text x="188.6" y="116">XX</text>
<text x="207" y="121.3">4.7K</text>
<text x="207" y="124">4.7K</text>
<text x="187" y="126.7">4.7K</text>
<text x="60.9" y="205">4.7K</text>
</g>
<g font-size="1.7">
<text x="88.1" y="99.3">EN</text>
<text x="75" y="196.2">IN2</text>
<text x="75" y="198.9">IN1</text>
<text x="82.3" y="207.7" transform="rotate(-90 82.3 207.7)">DAP</text>
<text x="91.2" y="204.2">SNS</text>
</g>
<g font-size="1.5">
<text x="40.1" y="87.3">P3V3</text>
<text x="20.2" y="192.2">P3V3</text>
<text x="18.9" y="246.7">P3V3</text>
</g>
</svg>
